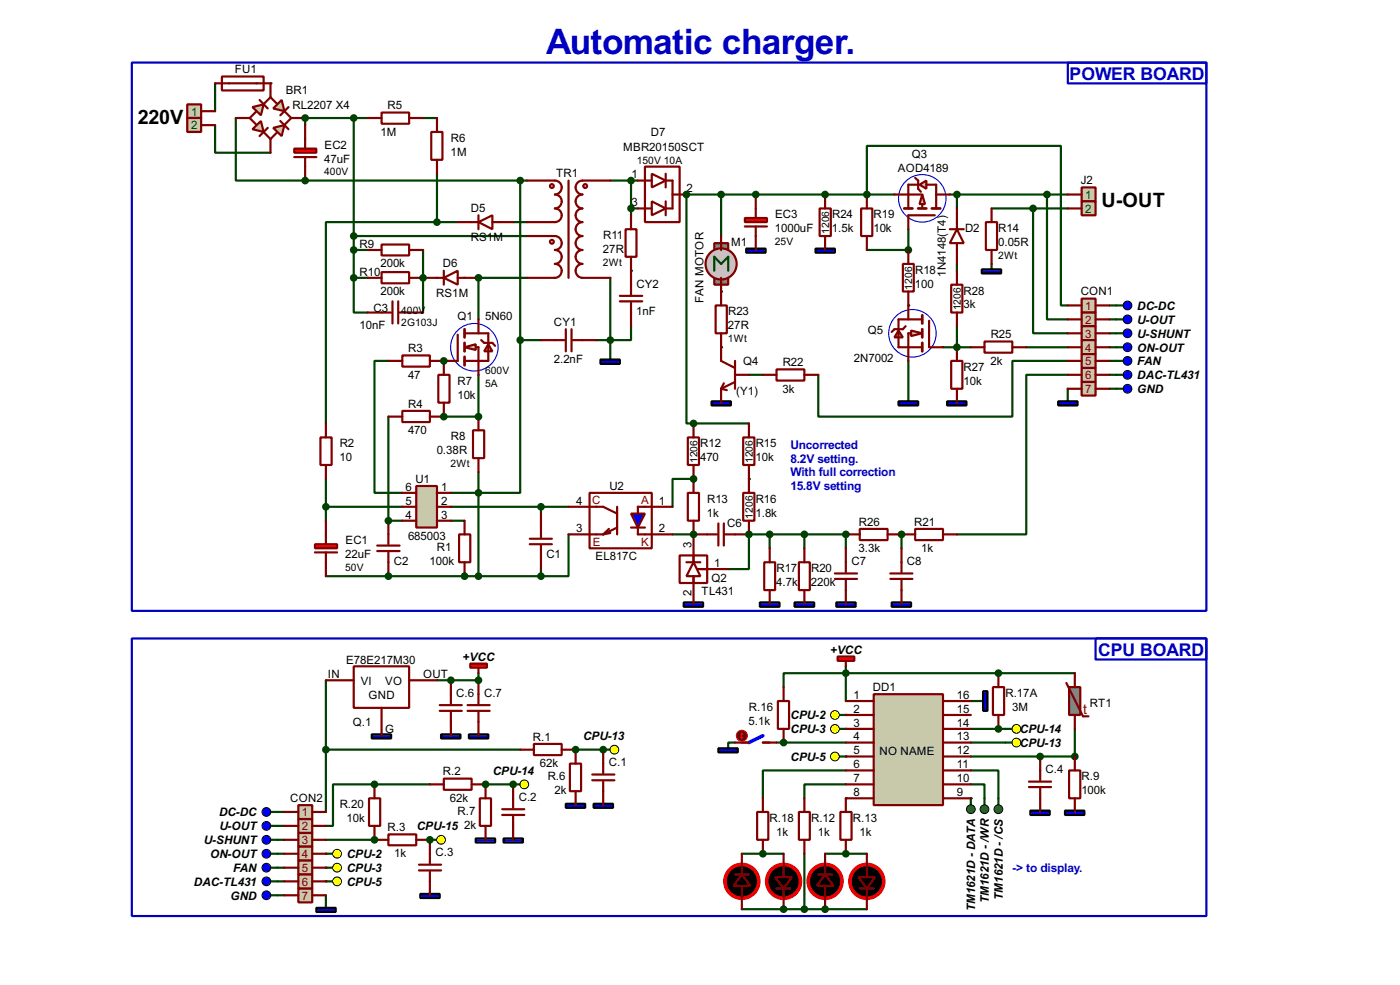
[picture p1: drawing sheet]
<svg xmlns="http://www.w3.org/2000/svg" width="256mm" height="180mm" viewBox="0 0 256 180" stroke-linecap="round" stroke-linejoin="round" font-family="sans-serif">
<path d="M39.4 15.3v5.1" fill="none" stroke="#004000" stroke-width=".4"/>
<circle cx="49.6" cy="15.3" r=".2" fill="#004000"/>
<path d="M39.4 22.9v5.1h10.2" fill="none" stroke="#004000" stroke-width=".4"/>
<circle cx="55.9" cy="21.6" r=".2" fill="#004000"/>
<path d="M64.8 21.6v29.3M67.4 21.6h-11.5v1.3M77.5 21.6h2.6M64.8 50.9v6.3h2.6M64.8 43.2h31.8M64.8 50.9h2.6M64.8 45.8h2.6M77.5 45.8v5.1M94 40.7h2.6" fill="none" stroke="#004000" stroke-width=".4"/>
<circle cx="77.5" cy="50.9" r=".2" fill="#004000"/>
<path d="M77.5 50.9v6.3" fill="none" stroke="#004000" stroke-width=".4"/>
<g fill="#004000">
<circle cx="77.5" cy="50.9" r=".2"/>
<circle cx="87.7" cy="50.9" r=".2"/>
</g>
<path d="M96.6 50.9h-8.9v7.6" fill="none" stroke="#004000" stroke-width=".4"/>
<circle cx="81.3" cy="66.1" r=".2" fill="#004000"/>
<path d="M87.7 68.6v7.7" fill="none" stroke="#004000" stroke-width=".4"/>
<circle cx="87.7" cy="76.3" r=".2" fill="#004000"/>
<path d="M96.6 33.1h-1.3v29.2h3.8M71.2 66.1h-2.6v24.1h5.1" fill="none" stroke="#004000" stroke-width=".4"/>
<circle cx="81.3" cy="76.3" r=".2" fill="#004000"/>
<path d="M81.3 76.3h6.4" fill="none" stroke="#004000" stroke-width=".4"/>
<circle cx="81.3" cy="76.3" r=".2" fill="#004000"/>
<path d="M43.2 21.6v11.5h52.1M82.6 95.3h2.5" fill="none" stroke="#004000" stroke-width=".4"/>
<circle cx="55.9" cy="33.1" r=".2" fill="#004000"/>
<path d="M71.2 95.3h2.5" fill="none" stroke="#004000" stroke-width=".4"/>
<circle cx="71.2" cy="95.3" r=".2" fill="#004000"/>
<path d="M71.2 76.3v19" fill="none" stroke="#004000" stroke-width=".4"/>
<circle cx="85.1" cy="105.5" r=".2" fill="#004000"/>
<path d="M59.7 87.7v7.6M59.7 92.8h14M71.2 105.5h13.9" fill="none" stroke="#004000" stroke-width=".4"/>
<circle cx="71.2" cy="105.5" r=".2" fill="#004000"/>
<path d="M80.1 31.8v8.9M80.1 40.7h-20.4v36.8M80.1 40.7h3.8M111.8 50.9v15.2M109.3 62.3h2.5M59.7 105.5h11.5" fill="none" stroke="#004000" stroke-width=".4"/>
<g fill="#004000">
<circle cx="138.5" cy="45.8" r=".2"/>
<circle cx="151.2" cy="45.8" r=".2"/>
<circle cx="138.5" cy="35.6" r=".2"/>
</g>
<path d="M115.6 59.7v2.6h-3.8" fill="none" stroke="#004000" stroke-width=".4"/>
<circle cx="115.6" cy="49.6" r=".2" fill="#004000"/>
<path d="M138.5 35.6h12.7" fill="none" stroke="#004000" stroke-width=".4"/>
<circle cx="151.2" cy="35.6" r=".2" fill="#004000"/>
<path d="M151.2 35.6h12.7" fill="none" stroke="#004000" stroke-width=".4"/>
<circle cx="158.8" cy="35.6" r=".2" fill="#004000"/>
<path d="M166.4 42v3.8h-7.6" fill="none" stroke="#004000" stroke-width=".4"/>
<g fill="#004000">
<circle cx="166.4" cy="45.8" r=".2"/>
<circle cx="175.3" cy="73.7" r=".2"/>
<circle cx="166.4" cy="55.9" r=".2"/>
</g>
<path d="M166.4 66.1v7.6M172.8 63.6h2.5" fill="none" stroke="#004000" stroke-width=".4"/>
<circle cx="175.3" cy="63.6" r=".2" fill="#004000"/>
<path d="M174 35.6h1.3v2.6M175.3 48.3v1.3M175.3 59.7v3.9h2.6M137.2 68.6h2.6" fill="none" stroke="#004000" stroke-width=".4"/>
<g fill="#004000">
<circle cx="132.1" cy="73.7" r=".2"/>
<circle cx="132.1" cy="53.4" r=".2"/>
<circle cx="132.1" cy="63.6" r=".2"/>
</g>
<path d="M111.8 33.1h5.1M115.6 38.2h1.3M115.6 33.1v6.3M82.6 92.8h21.6M99.1 92.8v1.2M104.2 97.8v7.7h-5.1v-1.3" fill="none" stroke="#004000" stroke-width=".4"/>
<circle cx="125.8" cy="35.6" r=".2" fill="#004000"/>
<path d="M127.1 87.7h-3.9v5.1" fill="none" stroke="#004000" stroke-width=".4"/>
<g fill="#004000">
<circle cx="127.1" cy="87.7" r=".2"/>
<circle cx="137.2" cy="87.7" r=".2"/>
</g>
<path d="M125.8 35.6v41.9h1.3" fill="none" stroke="#004000" stroke-width=".4"/>
<circle cx="127.1" cy="77.5" r=".2" fill="#004000"/>
<path d="M127.1 77.5h10.1" fill="none" stroke="#004000" stroke-width=".4"/>
<g fill="#004000">
<circle cx="127.1" cy="110.5" r=".2"/>
<circle cx="127.1" cy="97.8" r=".2"/>
</g>
<path d="M123.2 97.8h3.9" fill="none" stroke="#004000" stroke-width=".4"/>
<g fill="#004000">
<circle cx="127.1" cy="97.8" r=".2"/>
<circle cx="141" cy="110.5" r=".2"/>
<circle cx="147.4" cy="110.5" r=".2"/>
</g>
<path d="M141 97.8v2.6" fill="none" stroke="#004000" stroke-width=".4"/>
<circle cx="155" cy="110.5" r=".2" fill="#004000"/>
<path d="M137.2 97.8v6.4h-3.8M141 97.8h6.4v2.6" fill="none" stroke="#004000" stroke-width=".4"/>
<circle cx="137.2" cy="97.8" r=".2" fill="#004000"/>
<path d="M137.2 97.8h3.8" fill="none" stroke="#004000" stroke-width=".4"/>
<circle cx="137.2" cy="97.8" r=".2" fill="#004000"/>
<path d="M147.4 97.8h7.6v2.6" fill="none" stroke="#004000" stroke-width=".4"/>
<g fill="#004000">
<circle cx="155" cy="97.8" r=".2"/>
<circle cx="165.2" cy="110.5" r=".2"/>
</g>
<path d="M165.2 97.8v2.6" fill="none" stroke="#004000" stroke-width=".4"/>
<circle cx="165.2" cy="97.8" r=".2" fill="#004000"/>
<g fill="none" stroke="#004000" stroke-width=".4">
<path d="M158.8 35.6v-8.9h35.6v29.2h1.2M175.3 35.6h20.3M181.7 38.2h13.9M189.3 38.2v22.8h6.3M191.8 35.6v22.9h3.8M181.7 48.3v1.3M203.3 55.9h1.2M203.3 58.5h1.2M95.3 62.3v27.9h-12.7M188 63.6h7.6M195.6 66.1h-10.1v10.2h-35.6v-7.7M195.6 68.6h-7.6v29.2h-12.7"/>
<path d="M195.6 71.2v2.5M203.3 71.2h1.2M203.3 61h1.2M203.3 63.6h1.2M203.3 66.1h1.2M203.3 68.6h1.2M87.7 86.4v19.1M85.1 105.5h14"/>
</g>
<g fill="#004000">
<circle cx="69.9" cy="134.7" r=".2"/>
<circle cx="82.6" cy="134.7" r=".2"/>
</g>
<path d="M80.1 124.5h2.5" fill="none" stroke="#004000" stroke-width=".4"/>
<g fill="#004000">
<circle cx="82.6" cy="124.5" r=".2"/>
<circle cx="87.7" cy="134.7" r=".2"/>
</g>
<path d="M82.6 124.5h5.1" fill="none" stroke="#004000" stroke-width=".4"/>
<circle cx="87.7" cy="124.5" r=".2" fill="#004000"/>
<path d="M87.7 123.2v1.3M142.3 135.9h1.3" fill="none" stroke="#004000" stroke-width=".4"/>
<circle cx="143.6" cy="135.9" r=".2" fill="#004000"/>
<path d="M59.7 124.5v12.7h35.6M134.7 135.9h-1.3v1.3" fill="none" stroke="#004000" stroke-width=".4"/>
<g fill="#004000">
<circle cx="105.5" cy="147.4" r=".2"/>
<circle cx="110.5" cy="147.4" r=".2"/>
<circle cx="105.5" cy="137.2" r=".2"/>
<circle cx="110.5" cy="137.2" r=".2"/>
</g>
<path d="M105.5 137.2h5" fill="none" stroke="#004000" stroke-width=".4"/>
<circle cx="110.5" cy="137.2" r=".2" fill="#004000"/>
<path d="M59.7 137.2v11.4M50.9 148.6h1.2M50.9 151.2h1.2M50.9 153.7h1.2M50.9 163.9h1.2M59.7 163.9v2.5" fill="none" stroke="#004000" stroke-width=".4"/>
<circle cx="59.7" cy="156.3" r=".2" fill="#004000"/>
<path d="M50.9 156.3h1.2" fill="none" stroke="#004000" stroke-width=".4"/>
<circle cx="59.7" cy="158.8" r=".2" fill="#004000"/>
<path d="M50.9 158.8h1.2" fill="none" stroke="#004000" stroke-width=".4"/>
<circle cx="59.7" cy="161.3" r=".2" fill="#004000"/>
<path d="M50.9 161.3h1.2" fill="none" stroke="#004000" stroke-width=".4"/>
<g fill="#004000">
<circle cx="89" cy="153.7" r=".2"/>
<circle cx="94" cy="153.7" r=".2"/>
<circle cx="89" cy="143.6" r=".2"/>
<circle cx="94" cy="143.6" r=".2"/>
</g>
<path d="M89 143.6h5" fill="none" stroke="#004000" stroke-width=".4"/>
<circle cx="94" cy="143.6" r=".2" fill="#004000"/>
<path d="M68.6 143.6h-7.6v7.6h-1.3" fill="none" stroke="#004000" stroke-width=".4"/>
<circle cx="68.6" cy="143.6" r=".2" fill="#004000"/>
<path d="M68.6 143.6h10.2" fill="none" stroke="#004000" stroke-width=".4"/>
<g fill="#004000">
<circle cx="78.8" cy="163.9" r=".2"/>
<circle cx="78.8" cy="153.7" r=".2"/>
<circle cx="68.6" cy="153.7" r=".2"/>
</g>
<path d="M59.7 153.7h8.9" fill="none" stroke="#004000" stroke-width=".4"/>
<circle cx="68.6" cy="153.7" r=".2" fill="#004000"/>
<path d="M135.9 166.4h7.7" fill="none" stroke="#004000" stroke-width=".4"/>
<g fill="#004000">
<circle cx="143.6" cy="166.4" r=".2"/>
<circle cx="151.2" cy="166.4" r=".2"/>
</g>
<path d="M151.2 156.3h7.6M151.2 166.4h7.6" fill="none" stroke="#004000" stroke-width=".4"/>
<circle cx="155" cy="156.3" r=".2" fill="#004000"/>
<path d="M135.9 156.3h7.7M147.4 156.3v10.1M143.6 166.4h7.6" fill="none" stroke="#004000" stroke-width=".4"/>
<circle cx="139.8" cy="156.3" r=".2" fill="#004000"/>
<path d="M182.9 133.4h1.3" fill="none" stroke="#004000" stroke-width=".4"/>
<circle cx="182.9" cy="133.4" r=".2" fill="#004000"/>
<path d="M155 123.2h-11.4v2.6M155 122v1.2M155 123.2h27.9" fill="none" stroke="#004000" stroke-width=".4"/>
<circle cx="182.9" cy="123.2" r=".2" fill="#004000"/>
<path d="M182.9 123.2h14" fill="none" stroke="#004000" stroke-width=".4"/>
<circle cx="190.6" cy="148.6" r=".2" fill="#004000"/>
<path d="M196.9 133.4v5.1" fill="none" stroke="#004000" stroke-width=".4"/>
<g fill="#004000">
<circle cx="196.9" cy="138.5" r=".2"/>
<circle cx="196.9" cy="148.6" r=".2"/>
</g>
<path d="M190.6 138.5h6.3" fill="none" stroke="#004000" stroke-width=".4"/>
<circle cx="190.6" cy="138.5" r=".2" fill="#004000"/>
<path d="M155 123.2v5.1" fill="none" stroke="#004000" stroke-width=".4"/>
<g fill="#004000">
<circle cx="155" cy="130.9" r=".2"/>
<circle cx="155" cy="133.4" r=".2"/>
</g>
<path d="M143.6 135.9h11.4" fill="none" stroke="#004000" stroke-width=".4"/>
<circle cx="155" cy="138.5" r=".2" fill="#004000"/>
<path d="M155 141h-15.2v5.1M155 143.6h-7.6v2.5" fill="none" stroke="#004000" stroke-width=".4"/>
<g fill="#004000">
<circle cx="155" cy="146.1" r=".2"/>
<circle cx="177.9" cy="146.1" r=".2"/>
</g>
<path d="M125.8 35.6h12.7M132.1 35.6v7.6M177.9 138.5h12.7M177.9 135.9h6.3M177.9 133.4h5M177.9 128.3h2.5M177.9 143.6h2.5v2.5M177.9 141h5v5.1" fill="none" stroke="#004000" stroke-width=".4"/>
<g fill="#c8c8aa" stroke="#800000" stroke-width=".4">
<path d="M34.3 19.1h2.6v2.5h-2.6z"/>
<path d="M34.3 21.6h2.6v2.6h-2.6z"/>
</g>
<path d="M39.4 15.3h10.2M40.7 14h7.6v2.6h-7.6zM36.9 20.4h2.5M36.9 22.9h2.5M53.9 28.8h4.1" fill="none" stroke="#800000" stroke-width=".4"/>
<path d="M53.9 27.2h4.1v.8h-4.1z" fill="#f00" stroke="#800000" stroke-width=".4"/>
<path d="M49.6 17.8l3.8 3.8-3.8 3.9-3.8-3.9zM49.1 23.4l-1.5 1.5M55.9 22.9v4.3M55.9 28.8v4.3" fill="none" stroke="#800000" stroke-width=".4"/>
<path d="M46.3 23.7l1.5-1.5 .5 2z" fill="#c8c8aa" stroke="#800000" stroke-width=".4"/>
<path d="M52.9 19.6l-1.5 1.5" fill="none" stroke="#800000" stroke-width=".4"/>
<path d="M51.6 18.3l.5 2.1-2-.5z" fill="#c8c8aa" stroke="#800000" stroke-width=".4"/>
<path d="M47.6 18.3l1.5 1.6" fill="none" stroke="#800000" stroke-width=".4"/>
<path d="M46.3 19.6l2-.5-.5 2z" fill="#c8c8aa" stroke="#800000" stroke-width=".4"/>
<path d="M51.4 22.2l1.5 1.5" fill="none" stroke="#800000" stroke-width=".4"/>
<path d="M50.1 23.4l2-.5-.5 2z" fill="#c8c8aa" stroke="#800000" stroke-width=".4"/>
<g fill="none" stroke="#800000" stroke-width=".4">
<path d="M49.6 15.3v2.5M43.2 21.6h2.6M49.6 25.5v2.5M53.4 21.6h2.5M67.4 21.6h2.5M69.9 20.6h5.1v2.1h-5.1zM75 21.6h2.5M79 24.2h2.1v5.1h-2.1zM80.1 21.6v2.6M80.1 29.3v2.5M87.7 39.4v2.6M83.9 40.7h3.8"/>
<path d="M87.7 40.7l2.5-1.3v2.6zM90.2 40.7h3.8M57.7 101.1h4.1"/>
</g>
<circle cx="55.9" cy="21.6" r=".5" fill="#004000" stroke="#004000" stroke-width=".4"/>
<path d="M57.7 99.6h4.1v.8h-4.1z" fill="#f00" stroke="#800000" stroke-width=".4"/>
<g fill="none" stroke="#800000" stroke-width=".4">
<path d="M96.6 33.1h5.1a1.28 1.28 0 0 1 1.2 1.2 1.28 1.28 0 0 1-1.2 1.3 1.28 1.28 0 0 1 1.2 1.3 1.28 1.28 0 0 1-1.2 1.3 1.25 1.25 0 0 1 1.2 1.2 1.25 1.25 0 0 1-1.2 1.3h-5.1M104.2 33.1v17.8M111.8 33.1h-5.1a1.28 1.28 0 0 0-1.3 1.2 1.28 1.28 0 0 0 1.3 1.3 1.28 1.28 0 0 0-1.3 1.3 1.28 1.28 0 0 0 1.3 1.3 1.25 1.25 0 0 0-1.2 1.2 1.25 1.25 0 0 0 1.2 1.3 1.28 1.28 0 0 0-1.3 1.2 1.28 1.28 0 0 0 1.3 1.3 1.28 1.28 0 0 0-1.3 1.3 1.28 1.28 0 0 0 1.3 1.3 1.28 1.28 0 0 0-1.3 1.2 1.28 1.28 0 0 0 1.3 1.3 1.28 1.28 0 0 0-1.3 1.3 1.28 1.28 0 0 0 1.3 1.3h5.1M67.4 50.9h2.5M67.4 45.8h2.5M67.4 57.2h4.3M69.9 44.8h5.1v2h-5.1zM69.9 49.8h5.1v2.1h-5.1zM71.9 55.2v4M73 55.2v4M73.2 57.2h4.3M75 50.9h6.3"/>
<path d="M75 45.8h2.5M81.3 50.9l2.6-1.3v2.5zM81.3 49.6v2.5M83.9 50.9h3.8M96.6 43.2h5.1a1.28 1.28 0 0 1 1.2 1.3 1.28 1.28 0 0 1-1.2 1.3 1.28 1.28 0 0 1 1.2 1.2 1.28 1.28 0 0 1-1.2 1.3 1.28 1.28 0 0 1 1.2 1.3 1.28 1.28 0 0 1-1.2 1.3h-5.1M59.7 77.5v2.6M80.3 68.6h2.1v5.1h-2.1zM81.3 66.1v2.5M81.3 73.7v2.6M58.7 80.1h2.1v5h-2.1zM59.7 85.1v2.6M59.7 95.3v4.3"/>
<path d="M59.7 101.1v4.4"/>
<circle cx="101.1" cy="34.1" r=".35"/>
<circle cx="107.2" cy="34.1" r=".35"/>
<circle cx="101.1" cy="44.3" r=".35"/>
</g>
<g fill="#004000" stroke="#004000" stroke-width=".4">
<circle cx="64.8" cy="21.6" r=".5"/>
<circle cx="64.8" cy="43.2" r=".5"/>
<circle cx="64.8" cy="50.9" r=".5"/>
<circle cx="64.8" cy="45.8" r=".5"/>
<circle cx="77.5" cy="50.9" r=".5"/>
<circle cx="87.6" cy="50.9" r=".5"/>
</g>
<path d="M85.1 63.6l2.1-.6v1.1z" fill="#c8c8aa" stroke="#800000" stroke-width=".4"/>
<path d="M83.9 61.3v4.8M85.1 66.1h4.4M85.1 61h4.4M87.4 63.6h.3v2.5" fill="none" stroke="#800000" stroke-width=".4"/>
<path d="M85.1 60.3v1.5M85.1 62.8v1.5M85.1 65.3v1.6" fill="none" stroke="#800000" stroke-width=".5"/>
<path d="M89.5 63l.7 1.3h-1.5z" fill="#c8c8aa" stroke="#800000" stroke-width=".4"/>
<g fill="none" stroke="#800000" stroke-width=".4">
<path d="M87.7 58.5v2.5M71.2 66.1h2.5M71.2 76.3h2.5M73.7 75.2h5.1v2.1h-5.1zM73.7 65.1h5.1v2h-5.1zM78.8 66.1h5.1M78.8 76.3h2.5M86.7 78.8h2v5.1h-2zM87.7 66.1v2.5M87.7 76.3v2.5M88.2 62.3l.5 .5h1.5l.5 .5M89.5 61v5.1"/>
<path d="M87.7 83.9v2.5"/>
</g>
<circle cx="86.9" cy="63.6" r="4.4" fill="none" stroke="#0000c0" stroke-width=".2"/>
<g fill="#004000" stroke="#004000" stroke-width=".4">
<circle cx="81.3" cy="66.1" r=".5"/>
<circle cx="87.6" cy="76.3" r=".5"/>
</g>
<path d="M76.3 89h3.8v7.6h-3.8z" fill="#c8c8aa" stroke="#800000" stroke-width=".4"/>
<g fill="none" stroke="#800000" stroke-width=".4">
<path d="M99.1 62.3h4.3M103.7 60.3v4M104.7 60.3v4M105 62.3h4.3M73.7 90.2h2.6M73.7 92.8h2.6M73.7 95.3h2.6M80.1 90.2h2.5M80.1 92.8h2.5M80.1 95.3h2.5M97.1 98.6h4M97.1 99.6h4"/>
<path d="M99.1 94v4.4M99.1 99.9v4.3"/>
</g>
<circle cx="95.3" cy="33.1" r=".5" fill="#004000" stroke="#004000" stroke-width=".4"/>
<path d="M110 65.8h3.6v.8h-3.6z" fill="#00f" stroke="#000" stroke-width=".4"/>
<g fill="#004000" stroke="#004000" stroke-width=".4">
<circle cx="95.3" cy="62.3" r=".5"/>
<circle cx="81.3" cy="76.3" r=".5"/>
<circle cx="55.9" cy="33.1" r=".5"/>
<circle cx="71.1" cy="95.3" r=".5"/>
<circle cx="85.1" cy="105.5" r=".5"/>
<circle cx="59.7" cy="92.8" r=".5"/>
<circle cx="71.1" cy="105.5" r=".5"/>
<circle cx="80" cy="40.7" r=".5"/>
<circle cx="111.8" cy="62.3" r=".5"/>
</g>
<g fill="none" stroke="#800000" stroke-width=".4">
<path d="M116.9 33.1h2.5M116.9 38.2h2.5M118.2 30.5h6.3v10.2h-6.3zM119.4 31.8l2.6 1.3-2.6 1.2zM119.4 36.9l2.6 1.3-2.6 1.2zM122 31.8v2.5M122 36.9v2.5M122 33.1h1.2v5.1h-1.2M123.2 35.6h2.6M69.1 99.9h4.1M71.2 95.3v4.3M84.1 97.8h2.1v5.1h-2.1z"/>
<path d="M85.1 95.3v2.5M69.1 100.9h4.1M71.2 101.1v4.4M85.1 102.9v2.6"/>
</g>
<path d="M136.7 45.5h3.6v.8h-3.6z" fill="#00f" stroke="#000" stroke-width=".4"/>
<path d="M136.5 41.5h4" fill="none" stroke="#800000" stroke-width=".4"/>
<path d="M136.5 39.9h4v.8h-4z" fill="#f00" stroke="#800000" stroke-width=".4"/>
<path d="M138.5 35.6v4.3M138.5 41.5v4.3" fill="none" stroke="#800000" stroke-width=".4"/>
<path d="M149.4 45.5h3.6v.8h-3.6z" fill="#00f" stroke="#000" stroke-width=".4"/>
<g fill="none" stroke="#800000" stroke-width=".4">
<path d="M115.6 39.4v2.6M150.2 38.2h2v5h-2zM151.2 35.6v2.6M166.4 39.4h4.9M166.4 33.8v4.4M166.4 35.6h2.6M169 37.1v.8M171.5 33.8v4.4M113.6 54.2h4.1M113.6 55.2h4.1M114.6 42h2v5h-2zM115.6 47v6.9"/>
<path d="M115.6 55.4v4.3M151.2 43.2v2.6"/>
</g>
<circle cx="138.4" cy="35.6" r=".5" fill="#004000" stroke="#004000" stroke-width=".4"/>
<path d="M165.7 38.2h1.5M168.2 38.2h1.5M170.7 38.2h1.6" fill="none" stroke="#800000" stroke-width=".5"/>
<path d="M168.5 33.8l1.2-.7v1.5z" fill="#c8c8aa" stroke="#800000" stroke-width=".4"/>
<path d="M166.4 33.8h1.8M167.7 32.6l.5 .5v1.5l.5 .5" fill="none" stroke="#800000" stroke-width=".4"/>
<circle cx="168.9" cy="36.3" r="4.4" fill="none" stroke="#0000c0" stroke-width=".2"/>
<path d="M169 35.6l.5 1.8h-1z" fill="#c8c8aa" stroke="#800000" stroke-width=".4"/>
<path d="M157.8 38.2h2v5h-2zM158.8 35.6v2.6M163.9 35.6h2.5M166.4 39.4v2.6M169.7 33.8h1.8M171.5 35.6h2.5M158.8 43.2v2.6M165.4 48.3h2v5.1h-2zM166.4 45.8v2.5M166.4 53.4v2.5" fill="none" stroke="#800000" stroke-width=".4"/>
<g fill="#004000" stroke="#004000" stroke-width=".4">
<circle cx="151.1" cy="35.6" r=".5"/>
<circle cx="158.8" cy="35.6" r=".5"/>
<circle cx="166.4" cy="45.8" r=".5"/>
</g>
<path d="M173.5 73.5h3.6v.7h-3.6z" fill="#00f" stroke="#000" stroke-width=".4"/>
<path d="M174.3 66.1h2v5.1h-2zM175.3 63.6v2.5M175.3 71.2v2.5" fill="none" stroke="#800000" stroke-width=".4"/>
<path d="M164.6 73.5h3.6v.7h-3.6z" fill="#00f" stroke="#000" stroke-width=".4"/>
<path d="M166.9 60.5l2.1 .5-2.1 .5z" fill="#c8c8aa" stroke="#800000" stroke-width=".4"/>
<path d="M164.6 58.5h4.4M170.2 58.7v4.9M164.6 63.6h4.4M166.7 61h-.3v2.6" fill="none" stroke="#800000" stroke-width=".4"/>
<path d="M169 57.7v1.5M169 60.3v1.5M169 62.8v1.5" fill="none" stroke="#800000" stroke-width=".5"/>
<path d="M164.6 60.5l.8 1.3h-1.5z" fill="#c8c8aa" stroke="#800000" stroke-width=".4"/>
<path d="M175.3 38.2v3.8M164.6 58.5v5.1M165.9 59.7l-.5 .6h-1.5l-.5 .5M166.4 55.9v2.6M174 42h2.6M174.3 52.1h2v5.1h-2zM175.3 42l1.3 2.5h-2.6zM175.3 44.5v3.8M175.3 49.6v2.5M175.3 57.2v2.5M166.4 63.6v2.5M170.2 63.6h2.6" fill="none" stroke="#800000" stroke-width=".4"/>
<circle cx="167.1" cy="61" r="4.4" fill="none" stroke="#0000c0" stroke-width=".2"/>
<circle cx="175.3" cy="63.6" r=".5" fill="#004000" stroke="#004000" stroke-width=".4"/>
<g fill="#c8c8aa" stroke="#800000" stroke-width=".4">
<path d="M198.2 34.3h2.5v2.6h-2.5z"/>
<path d="M198.2 36.9h2.5v2.5h-2.5z"/>
</g>
<path d="M195.6 35.6h2.6M195.6 38.2h2.6" fill="none" stroke="#800000" stroke-width=".4"/>
<circle cx="175.3" cy="35.6" r=".5" fill="#004000" stroke="#004000" stroke-width=".4"/>
<path d="M193.9 73.5h3.5v.7h-3.5z" fill="#00f" stroke="#000" stroke-width=".4"/>
<path d="M139.8 68.6h2.5M142.3 67.6h5.1v2.1h-5.1zM147.4 68.6h2.5M177.9 63.6h2.5M180.4 62.5h5.1v2.1h-5.1zM185.5 63.6h2.5" fill="none" stroke="#800000" stroke-width=".4"/>
<path d="M130.4 73.5h3.5v.7h-3.5z" fill="#00f" stroke="#000" stroke-width=".4"/>
<path d="M132.1 63.6v2.5l2.6 1.3M132.1 71.2l1.1 .2M132.1 71.2v2.5M132.6 70.2l-.5 1M134.7 66.1v5.1M134.7 69.9l-2.6 1.3M134.7 68.6h2.5" fill="none" stroke="#800000" stroke-width=".4"/>
<path d="M130.9 44.5h2.5v7.6h-2.5z" fill="#808080" stroke="#800000" stroke-width=".4"/>
<circle cx="132.1" cy="48.3" r="2.85" fill="#c0c0c0" stroke="#800000" stroke-width=".4"/>
<path d="M130.9 49.6v-2.6l1.2 1.3 1.3-1.3v2.6" fill="none" stroke="#004000" stroke-width=".4"/>
<path d="M131.1 55.9h2.1v5.1h-2.1zM132.1 43.2v2.6M132.1 50.9v5M132.1 61v2.6M108 90.2h11.4v10.2h-11.4z" fill="none" stroke="#800000" stroke-width=".4"/>
<path d="M115.6 94h2.6l-1.3 2.6z" fill="#00f" stroke="#800000" stroke-width=".4"/>
<g fill="none" stroke="#800000" stroke-width=".4">
<path d="M127.1 77.5v2.6M137.2 77.5v2.6M104.2 92.8h6.3l2.6 1.2M104.2 97.8h6.3M111.6 96.8l-1.1 1M111.8 97.6l-1.3 .2M113.1 92.8v5M113.1 96.6l-2.6 1.2M115.6 96.6h2.6M116.9 96.6v1.2h6.3M123.2 92.8h-6.3v1.2M126 90.2h2.1v5.1h-2.1z"/>
<path d="M126 80.1h2.1v5h-2.1zM127.1 85.1v5.1M127.1 95.3v2.5M136.2 90.2h2v5.1h-2zM136.2 80.1h2v5h-2zM137.2 85.1v5.1M137.2 95.3v2.5"/>
</g>
<g fill="#004000" stroke="#004000" stroke-width=".4">
<circle cx="99.1" cy="92.8" r=".5"/>
<circle cx="99.1" cy="105.5" r=".5"/>
<circle cx="115.6" cy="33.1" r=".5"/>
<circle cx="115.6" cy="38.2" r=".5"/>
<circle cx="125.7" cy="35.6" r=".5"/>
<circle cx="127" cy="87.7" r=".5"/>
<circle cx="127" cy="77.5" r=".5"/>
</g>
<path d="M125.3 110.3h3.5v.8h-3.5z" fill="#00f" stroke="#000" stroke-width=".4"/>
<path d="M131.4 97.8h-4.3v5.1M131.6 95.8v4.1M132.6 95.8v4.1M132.9 97.8h4.3M124.5 101.7h5.1v5h-5.1zM125.8 102.9h2.5M127.1 102.9l1.2 2.6h-2.5zM127.1 105.5v5M127.8 104.2h5.6" fill="none" stroke="#800000" stroke-width=".4"/>
<circle cx="127" cy="97.8" r=".5" fill="#004000" stroke="#004000" stroke-width=".4"/>
<path d="M139.2 110.3h3.6v.8h-3.6z" fill="#00f" stroke="#000" stroke-width=".4"/>
<path d="M140 102.9h2v5.1h-2zM141 100.4v2.5M141 108v2.5" fill="none" stroke="#800000" stroke-width=".4"/>
<path d="M145.6 110.3h3.6v.8h-3.6z" fill="#00f" stroke="#000" stroke-width=".4"/>
<path d="M146.4 102.9h2v5.1h-2zM147.4 100.4v2.5M147.4 108v2.5" fill="none" stroke="#800000" stroke-width=".4"/>
<circle cx="141" cy="97.8" r=".5" fill="#004000" stroke="#004000" stroke-width=".4"/>
<path d="M153.2 110.3h3.6v.8h-3.6z" fill="#00f" stroke="#000" stroke-width=".4"/>
<path d="M155 97.8h2.5M157.5 96.8h5.1v2.1h-5.1zM162.6 97.8h2.6M153 106h4M153 105h4M155 100.4v4.3M155 106.2v4.3" fill="none" stroke="#800000" stroke-width=".4"/>
<g fill="#004000" stroke="#004000" stroke-width=".4">
<circle cx="147.3" cy="97.8" r=".5"/>
<circle cx="137.2" cy="97.8" r=".5"/>
<circle cx="154.9" cy="97.8" r=".5"/>
</g>
<path d="M163.4 110.3h3.5v.8h-3.5z" fill="#00f" stroke="#000" stroke-width=".4"/>
<path d="M165.2 97.8h2.5M167.7 96.8h5.1v2.1h-5.1zM172.8 97.8h2.5M163.1 106h4.1M163.1 105h4.1M165.2 100.4v4.3M165.2 106.2v4.3" fill="none" stroke="#800000" stroke-width=".4"/>
<circle cx="165.1" cy="97.8" r=".5" fill="#004000" stroke="#004000" stroke-width=".4"/>
<path d="M179.9 49.3h3.5v.8h-3.5z" fill="#00f" stroke="#000" stroke-width=".4"/>
<path d="M181.7 38.2v2.5M180.6 40.7h2.1v5.1h-2.1zM181.7 45.8v2.5" fill="none" stroke="#800000" stroke-width=".4"/>
<g fill="#004000" stroke="#004000" stroke-width=".4">
<circle cx="189.2" cy="38.2" r=".5"/>
<circle cx="191.8" cy="35.6" r=".5"/>
</g>
<path d="M204.5 55.9h1.3" fill="none" stroke="#004000" stroke-width=".4"/>
<circle cx="206.5" cy="55.9" r=".8" fill="#00f" stroke="#000" stroke-width=".18"/>
<path d="M204.5 58.5h1.3" fill="none" stroke="#004000" stroke-width=".4"/>
<circle cx="206.5" cy="58.5" r=".8" fill="#00f" stroke="#000" stroke-width=".18"/>
<path d="M204.5 61h1.3" fill="none" stroke="#004000" stroke-width=".4"/>
<circle cx="206.5" cy="61" r=".8" fill="#00f" stroke="#000" stroke-width=".18"/>
<path d="M204.5 63.6h1.3" fill="none" stroke="#004000" stroke-width=".4"/>
<circle cx="206.5" cy="63.6" r=".8" fill="#00f" stroke="#000" stroke-width=".18"/>
<path d="M204.5 66.1h1.3" fill="none" stroke="#004000" stroke-width=".4"/>
<circle cx="206.5" cy="66.1" r=".8" fill="#00f" stroke="#000" stroke-width=".18"/>
<path d="M204.5 68.6h1.3" fill="none" stroke="#004000" stroke-width=".4"/>
<circle cx="206.5" cy="68.6" r=".8" fill="#00f" stroke="#000" stroke-width=".18"/>
<path d="M204.5 71.2h1.3" fill="none" stroke="#004000" stroke-width=".4"/>
<circle cx="206.5" cy="71.2" r=".8" fill="#00f" stroke="#000" stroke-width=".18"/>
<g fill="#c8c8aa" stroke="#800000" stroke-width=".4">
<path d="M198.2 54.7h2.5v2.5h-2.5z"/>
<path d="M198.2 57.2h2.5v2.5h-2.5z"/>
<path d="M198.2 69.9h2.5v2.5h-2.5z"/>
<path d="M198.2 59.7h2.5v2.6h-2.5z"/>
<path d="M198.2 62.3h2.5v2.5h-2.5z"/>
<path d="M198.2 64.8h2.5v2.6h-2.5z"/>
<path d="M198.2 67.4h2.5v2.5h-2.5z"/>
</g>
<g fill="none" stroke="#800000" stroke-width=".4">
<path d="M195.6 55.9h2.6M195.6 58.5h2.6M200.7 55.9h2.6M200.7 58.5h2.6M195.6 71.2h2.6M195.6 61h2.6M195.6 63.6h2.6M195.6 66.1h2.6M195.6 68.6h2.6M200.7 71.2h2.6M200.7 61h2.6M200.7 63.6h2.6"/>
<path d="M200.7 66.1h2.6M200.7 68.6h2.6"/>
</g>
<path d="M24.2 11.5h196.8v100.3h-196.8z" fill="none" stroke="#0000c0" stroke-width=".4"/>
<path d="M58 166.2h3.5v.7h-3.5z" fill="#00f" stroke="#000" stroke-width=".4"/>
<path d="M49.6 148.6h1.3" fill="none" stroke="#004000" stroke-width=".4"/>
<circle cx="48.8" cy="148.6" r=".8" fill="#00f" stroke="#000" stroke-width=".18"/>
<path d="M49.6 151.2h1.3" fill="none" stroke="#004000" stroke-width=".4"/>
<circle cx="48.8" cy="151.2" r=".8" fill="#00f" stroke="#000" stroke-width=".18"/>
<path d="M49.6 153.7h1.3" fill="none" stroke="#004000" stroke-width=".4"/>
<circle cx="48.8" cy="153.7" r=".8" fill="#00f" stroke="#000" stroke-width=".18"/>
<path d="M49.6 156.3h1.3" fill="none" stroke="#004000" stroke-width=".4"/>
<circle cx="48.8" cy="156.3" r=".8" fill="#00f" stroke="#000" stroke-width=".18"/>
<path d="M49.6 158.8h1.3" fill="none" stroke="#004000" stroke-width=".4"/>
<circle cx="48.8" cy="158.8" r=".8" fill="#00f" stroke="#000" stroke-width=".18"/>
<path d="M49.6 161.3h1.3" fill="none" stroke="#004000" stroke-width=".4"/>
<circle cx="48.8" cy="161.3" r=".8" fill="#00f" stroke="#000" stroke-width=".18"/>
<path d="M49.6 163.9h1.3" fill="none" stroke="#004000" stroke-width=".4"/>
<circle cx="48.8" cy="163.9" r=".8" fill="#00f" stroke="#000" stroke-width=".18"/>
<g fill="#004000" stroke="#004000" stroke-width=".4">
<circle cx="87.6" cy="90.2" r=".5"/>
<circle cx="87.6" cy="105.5" r=".5"/>
</g>
<path d="M68.1 134.4h3.6v.8h-3.6z" fill="#00f" stroke="#000" stroke-width=".4"/>
<path d="M59.7 124.5h5.1M64.8 122h10.2v7.6h-10.2zM69.9 129.6v5.1M75 124.5h5.1M87.7 122v1.2" fill="none" stroke="#800000" stroke-width=".4"/>
<path d="M86.2 121.5h3v.7h-3z" fill="#f00" stroke="#800000" stroke-width=".4"/>
<g fill="#00f" stroke="#000" stroke-width=".4">
<path d="M180.1 126.5h.8v3.6h-.8z"/>
<path d="M80.8 134.4h3.6v.8h-3.6z"/>
</g>
<path d="M80.6 130.1h4M80.6 129.1h4M82.6 124.5v4.3M82.6 130.4v4.3M155 120.7v1.3" fill="none" stroke="#800000" stroke-width=".4"/>
<circle cx="82.6" cy="124.5" r=".5" fill="#004000" stroke="#004000" stroke-width=".4"/>
<path d="M153.5 120.2h3v.8h-3z" fill="#f00" stroke="#800000" stroke-width=".4"/>
<path d="M85.9 134.4h3.6v.8h-3.6z" fill="#00f" stroke="#000" stroke-width=".4"/>
<path d="M85.7 130.1h4M85.7 129.1h4M87.7 124.5v4.3M87.7 130.4v4.3M134.7 135.9h2.5M139.8 135.9h2.5" fill="none" stroke="#800000" stroke-width=".4"/>
<circle cx="87.6" cy="124.5" r=".5" fill="#004000" stroke="#004000" stroke-width=".4"/>
<path d="M139.8 134.7l-2.6 1.2" fill="none" stroke="#00f" stroke-width=".65"/>
<circle cx="135.9" cy="134.7" r="1" fill="#400000" stroke="#f00" stroke-width=".2"/>
<path d="M135.7 134.9l.2 .3M135.9 134.2v1M135.9 134.2l-.2 .2M135.9 134.2l.3 .2M136.2 134.9l-.3 .3" fill="none" stroke="#f00" stroke-width=".2"/>
<path d="M142.5 128.3h2.1v5.1h-2.1zM143.6 125.8v2.5M143.6 133.4v2.5" fill="none" stroke="#800000" stroke-width=".4"/>
<circle cx="143.5" cy="135.9" r=".5" fill="#004000" stroke="#004000" stroke-width=".4"/>
<path d="M131.6 137h3.6v.7h-3.6z" fill="#00f" stroke="#000" stroke-width=".4"/>
<circle cx="59.7" cy="137.2" r=".5" fill="#004000" stroke="#004000" stroke-width=".4"/>
<path d="M95.3 137.2h2.5M97.8 136.2h5.1v2h-5.1zM102.9 137.2h2.6" fill="none" stroke="#800000" stroke-width=".4"/>
<path d="M103.7 147.1h3.5v.8h-3.5z" fill="#00f" stroke="#000" stroke-width=".4"/>
<path d="M104.4 139.8h2.1v5h-2.1zM105.5 137.2v2.6M105.5 144.8v2.6" fill="none" stroke="#800000" stroke-width=".4"/>
<path d="M108.8 147.1h3.5v.8h-3.5z" fill="#00f" stroke="#000" stroke-width=".4"/>
<path d="M110.5 137.2v4.3M108.5 142.8h4.1M108.5 141.8h4.1M110.5 143.1v4.3" fill="none" stroke="#800000" stroke-width=".4"/>
<circle cx="105.4" cy="137.2" r=".5" fill="#004000" stroke="#004000" stroke-width=".4"/>
<path d="M110.5 137.2h1.3" fill="none" stroke="#004000" stroke-width=".4"/>
<circle cx="112.5" cy="137.2" r=".8" fill="#ff0" stroke="#000" stroke-width=".18"/>
<circle cx="110.5" cy="137.2" r=".5" fill="#004000" stroke="#004000" stroke-width=".4"/>
<path d="M184.2 135.9h1.3" fill="none" stroke="#004000" stroke-width=".4"/>
<circle cx="186.2" cy="135.9" r=".8" fill="#ff0" stroke="#000" stroke-width=".18"/>
<path d="M59.7 156.3h1.3" fill="none" stroke="#004000" stroke-width=".4"/>
<circle cx="61.7" cy="156.3" r=".8" fill="#ff0" stroke="#000" stroke-width=".18"/>
<path d="M59.7 158.8h1.3" fill="none" stroke="#004000" stroke-width=".4"/>
<circle cx="61.7" cy="158.8" r=".8" fill="#ff0" stroke="#000" stroke-width=".18"/>
<path d="M59.7 161.3h1.3" fill="none" stroke="#004000" stroke-width=".4"/>
<circle cx="61.7" cy="161.3" r=".8" fill="#ff0" stroke="#000" stroke-width=".18"/>
<g fill="#c8c8aa" stroke="#800000" stroke-width=".4">
<path d="M54.7 147.4h2.5v2.5h-2.5z"/>
<path d="M54.7 149.9h2.5v2.6h-2.5z"/>
<path d="M54.7 162.6h2.5v2.6h-2.5z"/>
<path d="M54.7 152.5h2.5v2.5h-2.5z"/>
<path d="M54.7 155h2.5v2.5h-2.5z"/>
<path d="M54.7 157.5h2.5v2.6h-2.5z"/>
<path d="M54.7 160.1h2.5v2.5h-2.5z"/>
</g>
<g fill="none" stroke="#800000" stroke-width=".4">
<path d="M52.1 148.6h2.6M52.1 151.2h2.6M52.1 153.7h2.6M52.1 156.3h2.6M52.1 158.8h2.6M57.2 148.6h2.5M57.2 151.2h2.5M57.2 153.7h2.5M57.2 156.3h2.5M57.2 158.8h2.5M52.1 163.9h2.6M52.1 161.3h2.6"/>
<path d="M57.2 163.9h2.5M57.2 161.3h2.5"/>
</g>
<path d="M153.7 130.9h1.3" fill="none" stroke="#004000" stroke-width=".4"/>
<circle cx="152.9" cy="130.9" r=".8" fill="#ff0" stroke="#000" stroke-width=".18"/>
<path d="M153.7 133.4h1.3" fill="none" stroke="#004000" stroke-width=".4"/>
<circle cx="152.9" cy="133.4" r=".8" fill="#ff0" stroke="#000" stroke-width=".18"/>
<path d="M153.7 138.5h1.3" fill="none" stroke="#004000" stroke-width=".4"/>
<circle cx="152.9" cy="138.5" r=".8" fill="#ff0" stroke="#000" stroke-width=".18"/>
<path d="M67.6 146.1h2.1v5.1h-2.1zM68.6 143.6v2.5M68.6 151.2v2.5M78.8 143.6h2.5M81.3 142.5h5.1v2.1h-5.1zM86.4 143.6h2.6" fill="none" stroke="#800000" stroke-width=".4"/>
<path d="M87.2 153.5h3.5v.7h-3.5z" fill="#00f" stroke="#000" stroke-width=".4"/>
<path d="M87.9 146.1h2.1v5.1h-2.1zM89 143.6v2.5M89 151.2v2.5" fill="none" stroke="#800000" stroke-width=".4"/>
<path d="M92.3 153.5h3.5v.7h-3.5z" fill="#00f" stroke="#000" stroke-width=".4"/>
<path d="M92 149.2h4.1M92 148.1h4.1M94 143.6v4.3M94 149.4v4.3" fill="none" stroke="#800000" stroke-width=".4"/>
<circle cx="88.9" cy="143.6" r=".5" fill="#004000" stroke="#004000" stroke-width=".4"/>
<path d="M94 143.6h1.3" fill="none" stroke="#004000" stroke-width=".4"/>
<circle cx="96" cy="143.6" r=".8" fill="#ff0" stroke="#000" stroke-width=".18"/>
<circle cx="94" cy="143.6" r=".5" fill="#004000" stroke="#004000" stroke-width=".4"/>
<path d="M184.2 133.4h1.3" fill="none" stroke="#004000" stroke-width=".4"/>
<circle cx="186.2" cy="133.4" r=".8" fill="#ff0" stroke="#000" stroke-width=".18"/>
<circle cx="68.6" cy="143.6" r=".5" fill="#004000" stroke="#004000" stroke-width=".4"/>
<path d="M68.6 153.7h2.6M71.2 152.7h5.1v2h-5.1zM76.3 153.7h2.5" fill="none" stroke="#800000" stroke-width=".4"/>
<path d="M77 163.6h3.6v.8h-3.6z" fill="#00f" stroke="#000" stroke-width=".4"/>
<path d="M76.8 159.3h4M76.8 158.3h4M78.8 153.7v4.3M78.8 159.6v4.3" fill="none" stroke="#800000" stroke-width=".4"/>
<path d="M78.8 153.7h1.3" fill="none" stroke="#004000" stroke-width=".4"/>
<circle cx="80.8" cy="153.7" r=".8" fill="#ff0" stroke="#000" stroke-width=".18"/>
<g fill="#004000" stroke="#004000" stroke-width=".4">
<circle cx="78.7" cy="153.7" r=".5"/>
<circle cx="68.6" cy="153.7" r=".5"/>
<circle cx="143.5" cy="166.4" r=".5"/>
<circle cx="151.1" cy="166.4" r=".5"/>
<circle cx="154.9" cy="156.3" r=".5"/>
<circle cx="147.3" cy="166.4" r=".5"/>
<circle cx="139.7" cy="156.3" r=".5"/>
<circle cx="182.9" cy="133.4" r=".5"/>
<circle cx="154.9" cy="123.2" r=".5"/>
</g>
<g fill="none" stroke="#800000" stroke-width=".4">
<path d="M181.9 125.8h2.1v5.1h-2.1zM182.9 123.2v2.6M182.9 130.9v2.5M135.9 156.3v3.8M138.7 148.6h2.1v5.1h-2.1zM139.8 146.1v2.5M139.8 153.7v2.6M143.6 156.3v4.3M146.4 148.6h2v5.1h-2zM147.4 146.1v2.5M147.4 153.7v2.6M151.2 156.3v3.8"/>
<path d="M154 148.6h2v5.1h-2zM155 146.1v2.5M155 153.7v2.6M158.8 156.3v4.3M134.7 160.1h2.5M135.9 162.1v4.3M142.3 162.6h2.5M143.6 162.6v3.8M149.9 160.1h2.6M151.2 162.1v4.3M157.5 162.6h2.6M158.8 162.6v3.8"/>
</g>
<g fill="#000" stroke="#800000" stroke-width=".4">
<path d="M135.9 160.1l1.6 2h-3.1zM142 160.6h3.1l-1.5 2zM151.2 160.1l1.5 2h-3zM157.3 160.6h3l-1.5 2z"/>
<circle cx="135.9" cy="161.3" r="3.1"/>
<circle cx="143.5" cy="161.3" r="3.1"/>
<circle cx="151.1" cy="161.3" r="3.1"/>
<circle cx="158.8" cy="161.3" r="3.1"/>
</g>
<g fill="none" stroke="#f00" stroke-width=".65">
<circle cx="135.9" cy="161.3" r="3.1"/>
<circle cx="143.5" cy="161.3" r="3.1"/>
<circle cx="151.1" cy="161.3" r="3.1"/>
<circle cx="158.8" cy="161.3" r="3.1"/>
</g>
<path d="M195.9 125.8h2v5.1h-2z" fill="#808080" stroke="#800000" stroke-width=".4"/>
<path d="M195.4 125l3 6.1h1M196.9 123.2v2.6M196.9 130.9v2.5" fill="none" stroke="#800000" stroke-width=".4"/>
<circle cx="182.9" cy="123.2" r=".5" fill="#004000" stroke="#004000" stroke-width=".4"/>
<path d="M188.8 148.4h3.5v.8h-3.5z" fill="#00f" stroke="#000" stroke-width=".4"/>
<path d="M190.6 138.5v4.3M188.5 144.1h4.1M188.5 143.1h4.1M190.6 144.3v4.3" fill="none" stroke="#800000" stroke-width=".4"/>
<circle cx="196.9" cy="138.5" r=".5" fill="#004000" stroke="#004000" stroke-width=".4"/>
<path d="M195.1 148.4h3.6v.8h-3.6z" fill="#00f" stroke="#000" stroke-width=".4"/>
<path d="M196.9 138.5v2.5M195.9 141h2v5.1h-2zM196.9 146.1v2.5" fill="none" stroke="#800000" stroke-width=".4"/>
<circle cx="190.5" cy="138.5" r=".5" fill="#004000" stroke="#004000" stroke-width=".4"/>
<path d="M177.9 146.1v1.3" fill="none" stroke="#004000" stroke-width=".4"/>
<circle cx="177.8" cy="148.1" r=".8" fill="#00c000" stroke="#000" stroke-width=".18"/>
<path d="M160.1 127.1h12.7v20.3h-12.7z" fill="#c8c8aa" stroke="#800000" stroke-width=".4"/>
<g fill="none" stroke="#800000" stroke-width=".4">
<path d="M155 128.3h5.1M155 130.9h5.1M155 133.4h5.1M155 135.9h5.1M155 138.5h5.1M172.8 128.3h5.1M172.8 130.9h5.1M172.8 133.4h5.1M172.8 135.9h5.1M172.8 138.5h5.1M155 141h5.1M155 143.6h5.1"/>
<path d="M155 146.1h5.1M172.8 141h5.1M172.8 143.6h5.1M172.8 146.1h5.1"/>
</g>
<path d="M180.4 146.1v1.3" fill="none" stroke="#004000" stroke-width=".4"/>
<circle cx="180.3" cy="148.1" r=".8" fill="#00c000" stroke="#000" stroke-width=".18"/>
<path d="M182.9 146.1v1.3" fill="none" stroke="#004000" stroke-width=".4"/>
<circle cx="182.9" cy="148.1" r=".8" fill="#00c000" stroke="#000" stroke-width=".18"/>
<path d="M195.6 11.5h25.4v3.8h-25.4zM24.2 116.9h196.8v50.8h-196.8zM200.7 116.9h20.3v3.8h-20.3z" fill="none" stroke="#0000c0" stroke-width=".4"/>
<circle cx="132.1" cy="35.6" r=".5" fill="#004000" stroke="#004000" stroke-width=".4"/>
<text font-size="7.2" fill="#0000c0" x="100.1" y="9.9">Automatic charger.</text>
<g font-size="4.1">
<text x="25.3" y="22.6">220V</text>
<text x="201.8" y="37.9">U-OUT</text>
</g>
<g font-size="3.6" fill="#0000c0">
<text x="196" y="14.5">POWER BOARD</text>
<text x="201.2" y="120">CPU BOARD</text>
</g>
<text font-size="2.9" fill="#800000" x="198.5" y="130.7">t</text>
<g font-size="2.5" fill="#0000c0">
<text x="144.8" y="82.1">Uncorrected</text>
<text x="144.8" y="84.7">8.2V setting.</text>
<text x="144.8" y="89.7">15.8V setting</text>
<text x="144.8" y="87.1">With full correction</text>
<text x="185.5" y="159.6">-&gt; to display.</text>
</g>
<g font-size="2.4">
<text x="43" y="13.4">FU1</text>
<text x="52.3" y="17.2">BR1</text>
<text x="53.6" y="20">RL2207 X4</text>
<text x="71" y="20">R5</text>
<text x="59.4" y="29.8">47uF</text>
<text x="59.4" y="27.2">EC2</text>
<text x="69.7" y="24.9">1M</text>
<text x="82.6" y="28.5">1M</text>
<text x="82.6" y="25.9">R6</text>
<text x="114.2" y="27.7">MBR20150SCT</text>
<text x="119.2" y="24.9">D7</text>
<text x="167" y="29">Q3</text>
<text x="101.9" y="32.5">TR1</text>
<text x="115.7" y="32.6">1</text>
<text x="125.8" y="35.2">2</text>
<text x="164.5" y="31.6">AOD4189</text>
<text x="198" y="33.7">J2</text>
<text x="86.2" y="38.8">D5</text>
<text x="115.7" y="37.7">3</text>
<text x="142" y="40">EC3</text>
<text x="152.4" y="40">R24</text>
<text x="160" y="40">R19</text>
<text x="65.9" y="45.4">R9</text>
<text x="86.2" y="44.1">RS1M</text>
<text x="110.5" y="46.3">27R</text>
<text x="110.5" y="43.7">R11</text>
<text x="133.9" y="45">M1</text>
<text x="142" y="42.5">1000uF</text>
<text x="152.4" y="42.5">1.5k</text>
<text x="160" y="42.5">10k</text>
<text x="176.8" y="42.5">D2</text>
<text x="182.9" y="45">0.05R</text>
<text x="182.9" y="42.5">R14</text>
<text x="65.9" y="50.5">R10</text>
<text x="69.7" y="49">200k</text>
<text x="81.1" y="49">D6</text>
<text x="116.6" y="52.6">CY2</text>
<text x="167.6" y="52.6">100</text>
<text x="167.6" y="50.1">R18</text>
<text x="173.3" y="50.6" transform="rotate(-90 173.3 50.6)">1N4148(T4)</text>
<text x="176.5" y="53.9">R28</text>
<text x="68.4" y="57.1">C3</text>
<text x="69.7" y="54">200k</text>
<text x="79.9" y="54.3">RS1M</text>
<text x="83.8" y="58.5">Q1</text>
<text x="88.9" y="58.5">5N60</text>
<text x="101.5" y="59.6">CY1</text>
<text x="116.6" y="57.7">1nF</text>
<text x="128.9" y="55.4" transform="rotate(-90 128.9 55.4)">FAN MOTOR</text>
<text x="133.4" y="57.7">R23</text>
<text x="176.5" y="56.4">3k</text>
<text x="198" y="54">CON1</text>
<text x="208.3" y="56.7">DC-DC</text>
<text x="208.3" y="59.3">U-OUT</text>
<text x="65.9" y="60.2">10nF</text>
<text x="74.8" y="64.5">R3</text>
<text x="133.4" y="60.3">27R</text>
<text x="159" y="61.2">Q5</text>
<text x="181.5" y="61.9">R25</text>
<text x="208.3" y="61.8">U-SHUNT</text>
<text x="208.3" y="64.4">ON-OUT</text>
<text x="74.8" y="69.3">47</text>
<text x="83.8" y="70.4">R7</text>
<text x="101.5" y="66.5">2.2nF</text>
<text x="136.1" y="66.7">Q4</text>
<text x="143.4" y="71.9">3k</text>
<text x="143.4" y="67">R22</text>
<text x="156.4" y="66.2">2N7002</text>
<text x="176.5" y="70.4">10k</text>
<text x="176.5" y="67.9">R27</text>
<text x="181.5" y="66.7">2k</text>
<text x="208.3" y="66.9">FAN</text>
<text x="208.3" y="69.4">DAC-TL431</text>
<text x="208.3" y="72">GND</text>
<text x="74.8" y="74.6">R4</text>
<text x="83.8" y="73">10k</text>
<text x="134.9" y="72.3">(Y1)</text>
<text x="62.2" y="81.8">R2</text>
<text x="74.8" y="79.5">470</text>
<text x="80" y="83.1">0.38R</text>
<text x="82.6" y="80.6">R8</text>
<text x="128.3" y="81.8">R12</text>
<text x="138.4" y="81.8">R15</text>
<text x="62.2" y="84.4">10</text>
<text x="74.3" y="89.8">6</text>
<text x="76.1" y="88.4">U1</text>
<text x="80.8" y="89.8">1</text>
<text x="111.6" y="89.6">U2</text>
<text x="128.3" y="84.4">470</text>
<text x="138.4" y="84.4">10k</text>
<text x="74.3" y="92.4">5</text>
<text x="74.3" y="94.9">4</text>
<text x="80.8" y="94.9">3</text>
<text x="80.8" y="92.4">2</text>
<text x="105.6" y="92.4">4</text>
<text x="120.7" y="92.4">1</text>
<text x="129.5" y="94.5">1k</text>
<text x="129.5" y="92">R13</text>
<text x="138.4" y="94.5">1.8k</text>
<text x="138.4" y="92">R16</text>
<text x="63.3" y="99.6">EC1</text>
<text x="74.8" y="98.8">685003</text>
<text x="80" y="100.9">R1</text>
<text x="105.6" y="97.4">3</text>
<text x="120.7" y="97.4">2</text>
<text x="126.6" y="100.4" transform="rotate(-90 126.6 100.4)">3</text>
<text x="133.2" y="96.5">C6</text>
<text x="157.3" y="101.1">3.3k</text>
<text x="157.3" y="96.2">R26</text>
<text x="167.5" y="96.2">R21</text>
<text x="168.8" y="101.1">1k</text>
<text x="63.3" y="102.2">22uF</text>
<text x="72.1" y="103.5">C2</text>
<text x="78.7" y="103.5">100k</text>
<text x="100.1" y="102.2">C1</text>
<text x="109.1" y="102.6">EL817C</text>
<text x="130.3" y="106.6">Q2</text>
<text x="130.9" y="103.8">1</text>
<text x="142.2" y="107.3">4.7k</text>
<text x="142.2" y="104.7">R17</text>
<text x="148.6" y="107.3">220k</text>
<text x="148.6" y="104.7">R20</text>
<text x="156" y="103.5">C7</text>
<text x="166.1" y="103.5">C8</text>
<text x="126.6" y="109.2" transform="rotate(-90 126.6 109.2)">2</text>
<text x="128.5" y="108.9">TL431</text>
<text x="152.1" y="119.7">+VCC</text>
<text x="60.1" y="124.1">IN</text>
<text x="63.4" y="121.5">E78E217M30</text>
<text x="66.1" y="125.3">VI</text>
<text x="70.6" y="125.3">VO</text>
<text x="77.5" y="124.1">OUT</text>
<text x="84.8" y="121">+VCC</text>
<text x="67.5" y="127.9">GND</text>
<text x="83.6" y="127.6">C.6</text>
<text x="88.7" y="127.6">C.7</text>
<text x="137.2" y="130.1">R.16</text>
<text x="144.8" y="131.7">CPU-2</text>
<text x="156.4" y="127.9">1</text>
<text x="156.4" y="130.5">2</text>
<text x="159.9" y="126.5">DD1</text>
<text x="175.3" y="130.5">15</text>
<text x="175.3" y="127.9">16</text>
<text x="184.2" y="127.6">R.17A</text>
<text x="185.4" y="130.1">3M</text>
<text x="199.6" y="129.4">RT1</text>
<text x="64.6" y="132.9">Q.1</text>
<text x="70.5" y="134.1">G</text>
<text x="97.6" y="135.6">R.1</text>
<text x="106.8" y="135.5">CPU-13</text>
<text x="137.2" y="132.7">5.1k</text>
<text x="144.8" y="134.2">CPU-3</text>
<text x="156.4" y="133">3</text>
<text x="156.4" y="135.5">4</text>
<text x="175.3" y="135.5">13</text>
<text x="175.3" y="133">14</text>
<text x="186.8" y="136.7">CPU-13</text>
<text x="186.8" y="134.2">CPU-14</text>
<text x="81.1" y="141.9">R.2</text>
<text x="90.3" y="141.8">CPU-14</text>
<text x="98.9" y="140.4">62k</text>
<text x="100.3" y="142.8">R.6</text>
<text x="111.5" y="140.3">C.1</text>
<text x="144.8" y="139.3">CPU-5</text>
<text x="156.4" y="138.1">5</text>
<text x="156.4" y="140.6">6</text>
<text x="156.4" y="143.2">7</text>
<text x="161.1" y="138.1">NO NAME</text>
<text x="175.3" y="143.2">10</text>
<text x="175.3" y="140.6">11</text>
<text x="175.3" y="138.1">12</text>
<text x="191.5" y="141.6">C.4</text>
<text x="198.1" y="142.8">R.9</text>
<text x="40.1" y="149.4">DC-DC</text>
<text x="53.2" y="146.8">CON2</text>
<text x="62.2" y="147.9">R.20</text>
<text x="82.4" y="146.8">62k</text>
<text x="83.8" y="149.2">R.7</text>
<text x="95" y="146.6">C.2</text>
<text x="101.6" y="145.4">2k</text>
<text x="156.4" y="145.7">8</text>
<text x="175.3" y="145.7">9</text>
<text x="198.1" y="145.4">100k</text>
<text x="37.3" y="154.5">U-SHUNT</text>
<text x="40.2" y="152">U-OUT</text>
<text x="63.5" y="150.4">10k</text>
<text x="71" y="152.1">R.3</text>
<text x="76.3" y="152">CPU-15</text>
<text x="85.1" y="151.7">2k</text>
<text x="141" y="150.4">R.18</text>
<text x="142.2" y="153">1k</text>
<text x="148.6" y="150.4">R.12</text>
<text x="149.9" y="153">1k</text>
<text x="156.2" y="150.4">R.13</text>
<text x="157.5" y="153">1k</text>
<text x="38.5" y="157.1">ON-OUT</text>
<text x="42.7" y="159.6">FAN</text>
<text x="63.5" y="157.1">CPU-2</text>
<text x="63.5" y="159.6">CPU-3</text>
<text x="72.2" y="156.9">1k</text>
<text x="79.8" y="156.8">C.3</text>
<text x="35.5" y="162.1">DAC-TL431</text>
<text x="42.2" y="164.7">GND</text>
<text x="63.5" y="162.1">CPU-5</text>
<text x="178.7" y="166.8" transform="rotate(-90 178.7 166.8)">TM1621D - DATA</text>
<text x="181.2" y="165.3" transform="rotate(-90 181.2 165.3)">TM1621D - /WR</text>
<text x="183.7" y="164.7" transform="rotate(-90 183.7 164.7)">TM1621D - /CS</text>
</g>
<g font-size="2.4" fill="#004000">
<text x="35" y="21.2">1</text>
<text x="35" y="23.7">2</text>
<text x="198.8" y="36.4">1</text>
<text x="198.8" y="39">2</text>
</g>
<g font-size="2.4" fill="#800000">
<text x="198.8" y="56.7">1</text>
<text x="198.8" y="59.3">2</text>
<text x="198.8" y="61.8">3</text>
<text x="198.8" y="64.4">4</text>
<text x="198.8" y="72">7</text>
<text x="198.8" y="66.9">5</text>
<text x="198.8" y="69.4">6</text>
<text x="108.5" y="92.3">C</text>
<text x="117.5" y="92.3">A</text>
<text x="108.6" y="99.9">E</text>
<text x="117.5" y="99.9">K</text>
<text x="55.3" y="149.4">1</text>
<text x="55.3" y="152">2</text>
<text x="55.3" y="154.5">3</text>
<text x="55.3" y="157.1">4</text>
<text x="55.3" y="159.6">5</text>
<text x="55.3" y="164.7">7</text>
<text x="55.3" y="162.1">6</text>
</g>
<g font-size="2.1">
<text x="116.7" y="30">150V 10A</text>
<text x="59.4" y="32.1">400V</text>
<text x="142" y="44.8">25V</text>
<text x="151.9" y="42.8" transform="rotate(-90 151.9 42.8)">1206</text>
<text x="182.9" y="47.3">2Wt</text>
<text x="110.5" y="48.6">2Wt</text>
<text x="167.1" y="53" transform="rotate(-90 167.1 53)">1206</text>
<text x="73.5" y="57.4">400V</text>
<text x="73.5" y="59.7">2G103J</text>
<text x="176" y="56.8" transform="rotate(-90 176 56.8)">1206</text>
<text x="133.4" y="62.6">1Wt</text>
<text x="88.9" y="68.5">600V</text>
<text x="88.9" y="70.8">5A</text>
<text x="82.6" y="85.5">2Wt</text>
<text x="127.8" y="84.8" transform="rotate(-90 127.8 84.8)">1206</text>
<text x="137.9" y="84.8" transform="rotate(-90 137.9 84.8)">1206</text>
<text x="137.9" y="94.9" transform="rotate(-90 137.9 94.9)">1206</text>
<text x="63.3" y="104.5">50V</text>
</g>
</svg>
